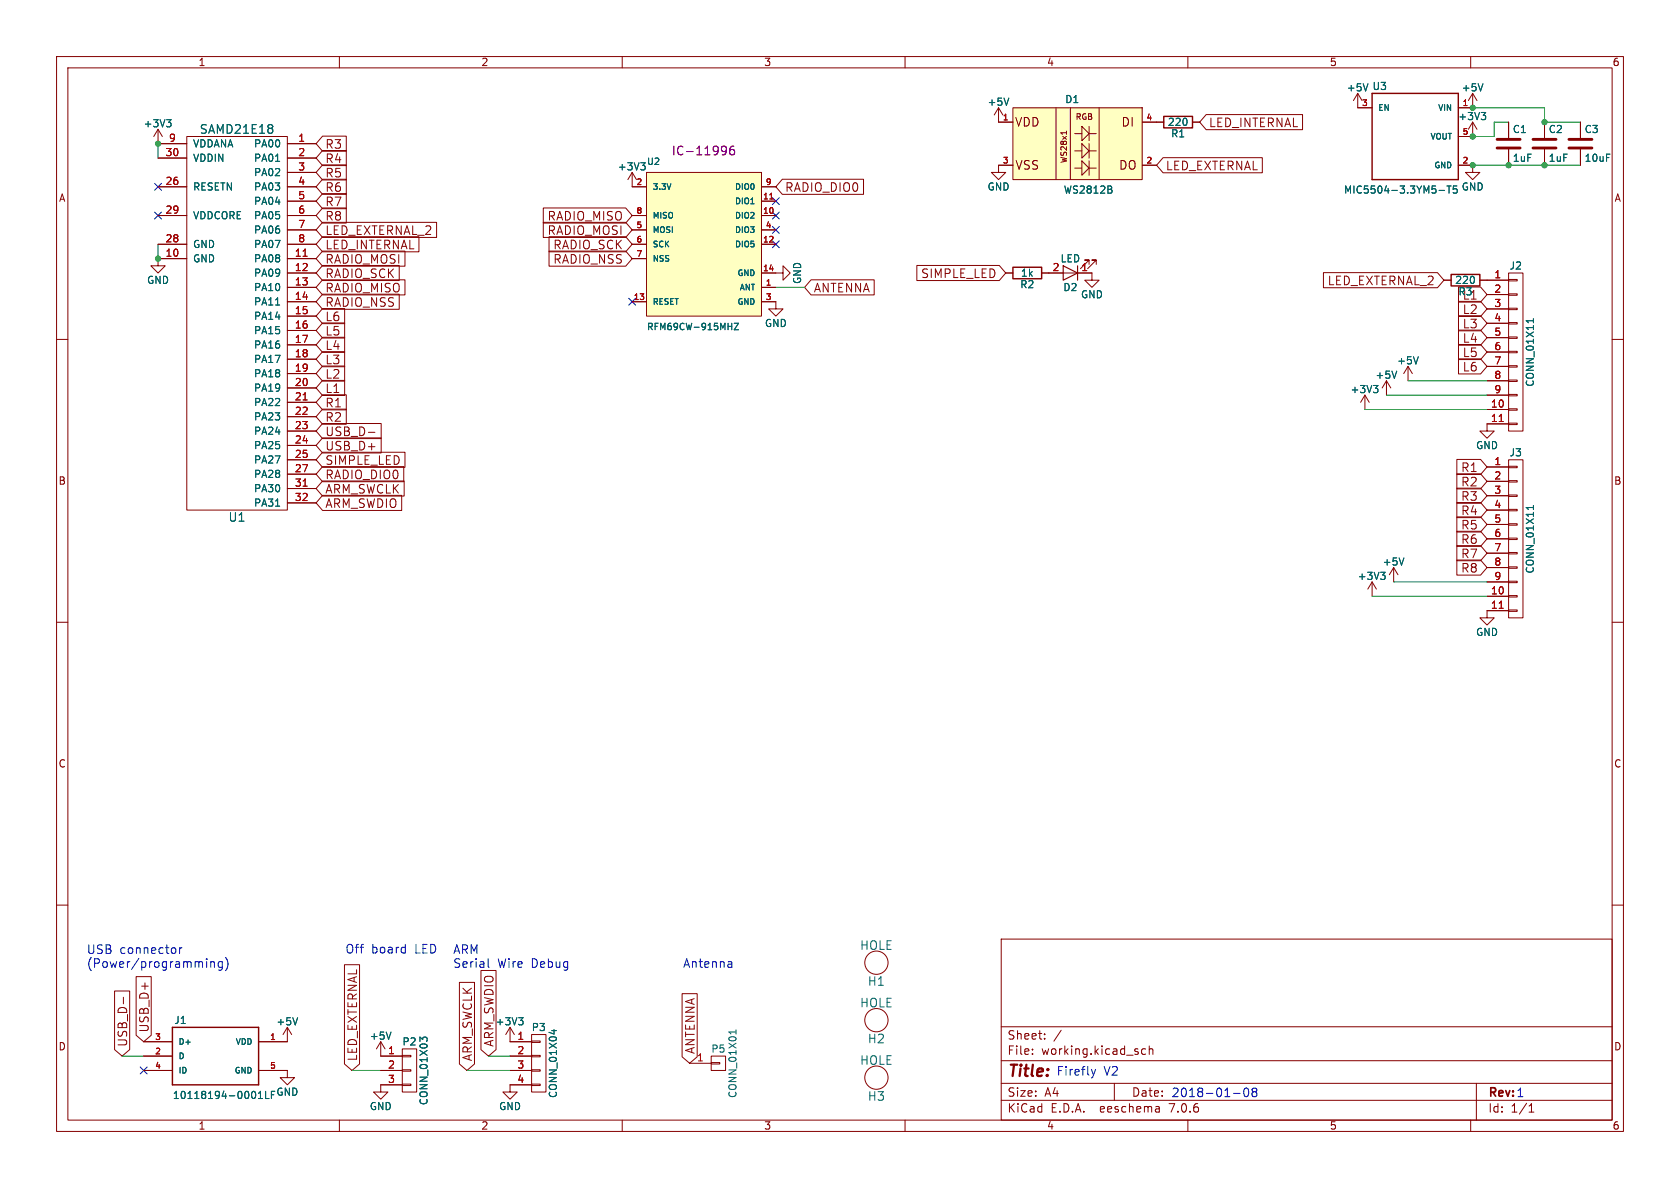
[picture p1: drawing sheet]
<svg xmlns="http://www.w3.org/2000/svg" width="297mm" height="210mm" viewBox="0 0 297 210" stroke-linecap="round" stroke-linejoin="round" font-family="sans-serif">
<g fill="none" stroke="#840000" stroke-width=".18">
<path d="M10 10h277v190h-277zM12 12h273v186h-273zM60 10v2M110 10v2M160 10v2M210 10v2M240 19.1h2.6M260 10v2M260.3 16.5v2.6h-2.5M260.3 16.5l-.7 1.3M260.3 16.5l.8 1.3M27.9 22.9l-.7 1.2"/>
<path d="M27.9 22.9v2.5h5.1M27.9 22.9l.8 1.2M27.9 27.9h5.1M27.9 33h5.1M27.9 38.1h5.1M33 24.1h17.8v66.1h-17.8zM50.8 25.4h5.1M50.8 27.9h5.1M50.8 33h5.1M50.8 38.1h5.1M50.8 30.5h5.1M50.8 35.6h5.1"/>
<path d="M111.8 30.5l-.8 1.3M111.8 30.5v2.5M111.8 30.5l.7 1.3M204.5 21.6h1.2M210.8 21.6h1.3M257.8 29.2h2.5v1.3h1.3l-1.3 1.3-1.2-1.3h1.2M260.3 21.6l-.7 1.3M260.3 21.6v2.5h-2.5M260.3 21.6l.8 1.3M266.7 21.6v2.8M266.7 26.4v2.8M273 21.6v2.8"/>
<path d="M273 26.4v2.8M279.4 21.6v2.8M279.4 26.4v2.8M10 60h2M27.9 43.2h5.1M33 45.7h-5.1v1.3h1.3l-1.3 1.3-1.2-1.3h1.2M50.8 45.7h5.1M50.8 48.3h5.1M50.8 50.8h5.1M50.8 53.3h5.1M50.8 55.9h5.1M50.8 58.4h5.1"/>
<path d="M50.8 43.2h5.1M50.8 40.6h5.1M137.2 48.3h1.2v-1.3l1.3 1.3-1.3 1.2v-1.2M137.2 53.3v1.3h1.2l-1.2 1.3-1.3-1.3h1.3M255.3 49.5h1.2M261.6 49.5h5.1M262.9 52.1h3.8M262.9 54.6h3.8M262.9 57.2h3.8M262.9 59.7h3.8M266.7 59.6h1.5v.2h-1.5zM266.7 57h1.5v.3h-1.5z"/>
<path d="M266.7 54.5h1.5v.2h-1.5zM266.7 51.9h1.5v.3h-1.5zM266.7 49.4h1.5v.3h-1.5zM266.7 48.3h2.5v27.9h-2.5zM285 60h2M50.8 61h5.1M50.8 63.5h5.1M50.8 66h5.1M50.8 68.6h5.1M50.8 71.1h5.1M50.8 73.7h5.1M50.8 76.2h5.1"/>
<path d="M50.8 78.7h5.1M241.3 69.9l-.8 1.2M241.3 69.9v2.5M241.3 69.9l.8 1.2M245.1 67.3l-.8 1.3M245.1 67.3v2.6M245.1 67.3l.8 1.3M248.9 64.8l-.7 1.2M248.9 64.8v2.5M248.9 64.8l.8 1.2M262.9 72.4h3.8M262.9 74.9h3.8"/>
<path d="M262.9 62.2h3.8M262.9 64.8h3.8M262.9 67.3h3.8M262.9 69.9h3.8M266.7 74.8h1.5v.3h-1.5zM266.7 72.3h1.5v.2h-1.5zM266.7 69.7h1.5v.3h-1.5zM266.7 67.2h1.5v.2h-1.5zM266.7 64.6h1.5v.3h-1.5zM266.7 62.1h1.5v.3h-1.5zM50.8 81.3h5.1M50.8 83.8h5.1"/>
<path d="M50.8 86.4h5.1M50.8 88.9h5.1M10 110h2M242.6 102.9l-.8 1.2M242.6 102.9v2.5M242.6 102.9l.7 1.2M285 110h2M10 160h2M285 160h2M177 166h108v32h-108zM25.4 184.2h5.1M25.4 186.7h5.1"/>
<path d="M25.4 189.2h5.1M45.7 189.2h5.1M50.8 181.6l-.8 1.3M50.8 181.6v2.6h-5.1M50.8 181.6l.8 1.3M60 198v2M67.3 186.7h3.8M67.3 189.2h3.8M67.3 191.8h3.8M71.1 191.6h1.5v.3h-1.5zM71.1 189.1h1.5v.3h-1.5zM71.1 186.6h1.5v.2h-1.5z"/>
<path d="M71.1 185.4h2.6v7.6h-2.6zM90.2 181.6v2.6h3.8M90.2 186.7h3.8M90.2 189.2h3.8M90.2 191.8h3.8M90.2 181.6l-.8 1.3M90.2 181.6l.7 1.3M94 191.6h1.5v.3h-1.5zM94 189.1h1.5v.3h-1.5zM94 186.6h1.5v.2h-1.5zM94 184h1.5v.3h-1.5zM94 182.9h2.5v10.1h-2.5z"/>
<path d="M110 198v2M121.9 188h3.8M125.7 187.8h1.6v.3h-1.6zM125.7 186.7h2.6v2.5h-2.6zM160 198v2M177 194.5h108M177 191.5h108M177 187.5h108M177 181.5h108M182.5 186.3v.1M182.5 185.5v.1M184.7 183.6v.1"/>
<path d="M184.7 182.8v.1M187.6 182.1l-1.3 2M197 191.5v3M202.5 185.5l-.4-.1-.3 .3v.4l.2 .2h.5M203.2 185.5l.2-.1 .3 .1 .1 .9M203.2 184.9v1.5M204.9 195.7l.1 .9M205 196.5l-.2 .1M205 196h-.2M210 198v2M260 198v2M261 191.5v6.5"/>
<path d="M270.3 196.6h.9M270.3 195.5l.4-.4v1.5"/>
</g>
<g fill="none" stroke="#006464" stroke-width=".18">
<path d="M261.9 19.9h.7l-.4 .5M262.2 14.8l-.5 1.3M29.5 21.2h.7l-.4 .4M30 21.6l.2 .3v.3l-.2 .2M48.2 22.2v.3M48.2 22.8v.6M48.7 28.5h.7M113.3 28.8h.8l-.5 .5M113.8 29.3h.1M114 29.9l-.2 .1M254.4 33.7h1M255.8 32.9h.7"/>
<path d="M256.2 32.9v1.2M257.6 32.9h-.6l-.1 .6 .2-.1h.4l.1 .2v.4l-.2 .1-.5-.1M262.4 20.4l.2 .2v.3l-.2 .3M48.7 53.9h.7M271.1 56.3v.8M271.1 56.7h-1.3l.3 .2M242.8 68.1h.8l-.4 .5M243.4 68.6l.2 .3v.3l-.2 .2M246.9 65.6l-.4 1.3M250.7 63.1l-.4 1.2M48.7 89.5h.7M244.1 101.2h.8l-.5 .4"/>
<path d="M244.6 101.6l.3 .3v.3l-.3 .2M52.6 179.9l-.4 1.3M91.7 179.9h.8l-.5 .5M45.7 194.2h.7M45.7 193.3l.3-.4v1.3M47 192.9v1.3h.6M48 193.5h.4M48.6 192.9h-.6v1.3M75.5 183.9v-.3l-.2-.3-.5 .1-.1 .4-.5-.5v.8M92.2 180.4l.3 .2v.3l-.3 .3M97.5 182.2h.9M97.9 182v.8"/>
<path d="M130.1 182.1v.7M130.1 182.4h-1.3l.4 .3"/>
</g>
<path d="M264.7 26.2h4M264.7 24.6h4M271 26.2h4.1M271 24.6h4.1M277.4 26.2h4M277.4 24.6h4" fill="none" stroke="#840000" stroke-width=".51"/>
<path d="M53.6 45.3h.7M53.6 70.7h.7M265 74.5h.8M53.6 85.9h.7" fill="none" stroke="#a90000" stroke-width=".18"/>
<path d="M242.6 16.5h15.2v15.3h-15.2zM205.7 20.6h5.1v2h-5.1zM256.5 48.5h5.1v2h-5.1zM30.5 181.6h15.2v10.2h-15.2z" fill="none" stroke="#840000" stroke-width=".25"/>
<path d="M114.3 30.5h20.3v25.4h-20.3z" fill="#ffffc2"/>
<g fill="none" stroke="#840000" stroke-width=".18">
<path d="M111.8 38.1h2.5M111.8 33h2.5M114.3 30.5h20.3v25.4h-20.3zM134.6 38.1h2.6M134.6 35.6h2.6M134.6 33h2.6M111.8 43.2h2.5M111.8 53.3h2.5M111.8 40.6h2.5M111.8 45.7h2.5M134.6 50.8h2.6M134.6 43.2h2.6"/>
<path d="M134.6 53.3h2.6M134.6 48.3h2.6M134.6 40.6h2.6M246.4 100.3l-.8 1.3M246.4 100.3v2.6M246.4 100.3l.7 1.3M50.8 189.2v1.3h1.3l-1.3 1.3-1.3-1.3h1.3M67.3 191.8v1.2h1.3l-1.3 1.3-1.3-1.3h1.3M67.3 184.2l-.8 1.2M67.3 184.2v2.5M67.3 184.2l.8 1.2M90.2 191.8v1.2h1.2l-1.2 1.3-1.3-1.3h1.3"/>
</g>
<path d="M136.1 35.2h.6" fill="none" stroke="#a90000" stroke-width=".18"/>
<path d="M128.7 57.7h.7M129.4 57.1v1.2M129.8 57.1h.8l-.8 1.2h.8M248.2 98.6l-.4 1.3M69.1 182.4l-.4 1.3" fill="none" stroke="#006464" stroke-width=".18"/>
<path d="M127.8 25.8l.5 .2a1.01 1.01 0 0 1-.3 1.4M128.4 26.5l-.3 .3h-.3M129.7 25.8a.6 .6 0 0 0-.7 .7v.6l.1 .2 .5 .1 .2-.2 .1-.5-.2-.2-.4-.1-.3 .3" fill="none" stroke="#840084" stroke-width=".18"/>
<g fill="#ffffc2">
<path d="M191.3 28.4l1.2 1.3-1.2 1.3z"/>
<path d="M191.3 25.4l1.2 1.3-1.2 1.2z"/>
<path d="M191.3 22.4l1.2 1.2-1.2 1.3z"/>
<path d="M179.1 19.1h22.8v12.7h-22.8z"/>
</g>
<g fill="none" stroke="#840000" stroke-width=".18">
<path d="M176.5 19.1v2.5h2.6M176.5 19.1l-.7 1.2M176.5 19.1l.8 1.2M179.1 19.1h22.8v12.7h-22.8zM186.7 19.1v12.7M189.2 19.1v12.7M194.3 19.1v12.7M240 16.5l-.7 1.3M240 16.5v2.6h2.6M240 16.5l.8 1.3M257.8 19.1h2.5M27.9 25.4h5.1"/>
<path d="M27.9 27.9h5.1M27.9 33h5.1M27.9 38.1h5.1M50.8 25.4h5.1M50.8 27.9h5.1M50.8 33h5.1M50.8 38.1h5.1M50.8 30.5h5.1M50.8 35.6h5.1M57 31.7h4.2v2.7h-4.2l-1.1-1.4zM57 29.1h4.2v2.7h-4.2l-1.1-1.3zM57 34.2h4.2v2.7h-4.2l-1.1-1.3z"/>
<path d="M57 39.3h20.2v2.7h-20.2l-1.1-1.4zM57 36.8h4.2v2.6h-4.2l-1.1-1.3zM57 26.6h4.2v2.7h-4.2l-1.1-1.4zM57 24.1h4.2v2.6h-4.2l-1.1-1.3zM96 39.3h14.6l1.2 1.3-1.2 1.4h-14.6zM96 36.8h14.6l1.2 1.3-1.2 1.3h-14.6zM111.8 33h2.5M111.8 38.1h2.5M134.6 33h2.6M134.6 38.1h2.6M134.6 35.6h2.6M138.3 31.7h14.4v2.7h-14.4l-1.1-1.4z"/>
<path d="M179.1 29.2h-2.6v1.3h1.3l-1.3 1.3-1.2-1.3h1.2M188.5 23.2v.6M190 29.7h1.3M190 26.7h1.3M190 23.6h1.3M191.3 28.4l1.2 1.3-1.2 1.3zM191.3 25.4l1.2 1.3-1.2 1.2zM191.3 22.4l1.2 1.2-1.2 1.3zM192.5 29.7h1.3M192.5 26.7h1.3M192.5 23.6h1.3M192.5 22.4v2.5"/>
<path d="M192.5 25.4v2.5M192.5 28.4v2.6M201.9 21.6h3.8M201.9 29.2h2.6M205.6 27.9h17.6v2.6h-17.6l-1.1-1.3zM210.8 21.6h1.3M213.2 20.3h17.1v2.6h-17.1l-1.1-1.3zM257.8 29.2h2.5M257.8 24.1h2.5M266.7 21.6v2.8M266.7 26.4v2.8M273 21.6v2.8"/>
<path d="M273 26.4v2.8M279.4 21.6v2.8M279.4 26.4v2.8M27.9 45.7h5.1M27.9 43.2h5.1M50.8 48.3h5.1M50.8 45.7h5.1M50.8 50.8h5.1M50.8 53.3h5.1M50.8 55.9h5.1M50.8 58.4h5.1M50.8 43.2h5.1"/>
<path d="M50.8 40.6h5.1M57 52h13.6v2.7h-13.6l-1.1-1.4zM57 49.5h14.6v2.6h-14.6l-1.1-1.3zM57 46.9h13.6v2.7h-13.6l-1.1-1.3zM57 44.4h14.6v2.7h-14.6l-1.1-1.4zM57 54.5h3.9v2.7h-3.9l-1.1-1.3zM57 57.1h3.9v2.7h-3.9l-1.1-1.4zM57 59.6h3.9v2.7h-3.9l-1.1-1.3zM57 41.8h17.1v2.7h-17.1l-1.1-1.3zM97.1 41.8h13.5l1.2 1.4-1.2 1.3h-13.5zM97.1 44.4h13.5l1.2 1.3-1.2 1.4h-13.5zM111.8 45.7h2.5"/>
<path d="M111.8 53.3h2.5M111.8 43.2h2.5M111.8 40.6h2.5M134.6 48.3h2.6M134.6 50.8h2.6M134.6 53.3h2.6M134.6 43.2h2.6M134.6 40.6h2.6M143.4 49.5h11.1v2.6h-11.1l-1.2-1.3zM162.1 46.9h14.6l1.1 1.4-1.1 1.3h-14.6zM177.8 48.3h1.3M184.1 48.3h8.9v1.2h1.3l-1.3 1.3-1.2-1.3h1.2"/>
<path d="M192.5 46.7v-.7h-.7h.7l-1.5 1.5M193.8 46.7v-.7h-.8h.8l-1.5 1.5M234 48.2h20.1l1.2 1.3-1.2 1.4h-20.1zM255.3 49.5h1.2M257.8 53.3h3.9l1.2 1.3-1.2 1.3h-3.9zM257.8 58.4h3.9l1.2 1.3-1.2 1.3h-3.9zM257.8 55.8h3.9l1.2 1.4-1.2 1.3h-3.9zM257.8 50.7h3.9l1.2 1.4-1.2 1.3h-3.9zM261.6 49.5h5.1M262.9 52.1h3.8M262.9 54.6h3.8M262.9 57.2h3.8"/>
<path d="M262.9 59.7h3.8M50.8 61h5.1M50.8 63.5h5.1M50.8 66h5.1M50.8 68.6h5.1M50.8 71.1h5.1M50.8 73.7h5.1M50.8 76.2h5.1M50.8 78.7h5.1M57 62.2h3.9v2.6h-3.9l-1.1-1.3zM57 64.7h3.9v2.7h-3.9l-1.1-1.4zM57 67.2h3.9v2.7h-3.9l-1.1-1.3z"/>
<path d="M57 69.8h4.2v2.7h-4.2l-1.1-1.4zM57 72.3h4.2v2.7h-4.2l-1.1-1.3zM57 79.9h14.6v2.7h-14.6l-1.1-1.3zM57 74.9h10.4v2.6h-10.4l-1.1-1.3zM57 77.4h10.4v2.7h-10.4l-1.1-1.4zM65.1 76.4h1.2M257.8 60.9h3.9l1.2 1.3-1.2 1.4h-3.9zM257.8 63.4h3.9l1.2 1.4-1.2 1.3h-3.9zM262.9 72.4h3.8M262.9 62.2h3.8M262.9 64.8h3.8M262.9 67.3h3.8"/>
<path d="M262.9 69.9h3.8M266.7 74.9h-3.8v1.3h1.3l-1.3 1.3-1.3-1.3h1.3M50.8 81.3h5.1M50.8 83.8h5.1M50.8 86.4h5.1M50.8 88.9h5.1M57 85h14.5v2.7h-14.5l-1.1-1.3zM57 82.5h14.4v2.7h-14.4l-1.1-1.4zM57 87.6h14v2.6h-14l-1.1-1.3zM257.6 96.5h4.1l1.2 1.3-1.2 1.3h-4.1zM257.6 99h4.1l1.2 1.3-1.2 1.4h-4.1zM257.6 83.8h4.1l1.2 1.3-1.2 1.3h-4.1z"/>
<path d="M257.6 88.8h4.1l1.2 1.4-1.2 1.3h-4.1zM257.6 81.2h4.1l1.2 1.4-1.2 1.3h-4.1zM257.6 86.3h4.1l1.2 1.3-1.2 1.4h-4.1zM257.6 91.4h4.1l1.2 1.3-1.2 1.3h-4.1zM257.6 93.9h4.1l1.2 1.4-1.2 1.3h-4.1zM262.9 82.6h3.8M262.9 85.1h3.8M262.9 87.6h3.8M262.9 90.2h3.8M262.9 92.7h3.8M262.9 95.3h3.8M262.9 97.8h3.8"/>
<path d="M266.7 97.7h1.5v.2h-1.5zM266.7 95.1h1.5v.3h-1.5zM266.7 92.6h1.5v.2h-1.5zM266.7 90h1.5v.3h-1.5zM266.7 87.5h1.5v.3h-1.5zM266.7 85h1.5v.2h-1.5zM266.7 82.4h1.5v.3h-1.5zM266.7 81.3h2.5v27.9h-2.5zM262.9 105.4h3.8M262.9 100.3h3.8M262.9 102.9h3.8M266.7 107.8h1.5v.3h-1.5z"/>
<path d="M266.7 105.3h1.5v.2h-1.5zM266.7 102.7h1.5v.3h-1.5zM266.7 100.2h1.5v.3h-1.5zM266.7 108h-3.8v1.2h1.3l-1.3 1.3-1.3-1.3h1.3M20.3 175.2h2.6v10.3l-1.3 1.2-1.3-1.2zM21.8 176.3v1.1M24.1 172.6h2.6v10.4l-1.3 1.2-1.3-1.2zM60.9 170.5h2.7v17.6l-1.4 1.1-1.3-1.1zM81.2 173.7h2.7v14.4l-1.4 1.1-1.3-1.1zM85 171.6h2.7v13.9l-1.3 1.2-1.4-1.2zM120.6 175.7h2.7v11.1l-1.4 1.2-1.3-1.2zM25.4 186.7h5.1"/>
<path d="M25.4 189.2h5.1M25.4 184.2h5.1M45.7 189.2h5.1M45.7 184.2h5.1M67.3 186.7h3.8M67.3 189.2h3.8M67.3 191.8h3.8M90.2 186.7h3.8M90.2 189.2h3.8M90.2 191.8h3.8M90.2 184.2h3.8"/>
<circle cx="154.9" cy="170.2" r="2.06"/>
<circle cx="154.9" cy="180.3" r="2.06"/>
<circle cx="154.9" cy="190.5" r="2.06"/>
</g>
<g fill="none" stroke="#006464" stroke-width=".18">
<path d="M178.3 17.3l-.4 1.3M241.8 14.8l-.4 1.3M261.9 19.9h.7l-.4 .5M262.2 14.8l-.5 1.3M29.5 21.2h.7l-.4 .4M30 21.6l.2 .3v.3l-.2 .2M48.2 22.2v.3M48.2 22.8v.6M48.7 28.5h.7M113.3 28.8h.8l-.5 .5M113.8 29.3h.1M114 29.9l-.2 .1"/>
<path d="M196.5 33.5l.1 .2-.1 .4M196.5 33v.4M254.4 33.7h1M255.8 32.9h.7M256.2 32.9v1.2M257.6 32.9h-.6l-.1 .6 .2-.1h.4l.1 .2v.4l-.2 .1-.5-.1M262.4 20.4l.2 .2v.3l-.2 .3M48.7 53.9h.7M128.7 57.7h.7M129.4 57.1v1.2M129.8 57.1h.8l-.8 1.2h.8M271.1 56.3v.8"/>
<path d="M271.1 56.7h-1.3l.3 .2M242.8 68.1h.8l-.4 .5M243.4 68.6l.2 .3v.3l-.2 .2M246.9 65.6l-.4 1.3M250.7 63.1l-.4 1.2M48.7 89.5h.7M248.2 98.6l-.4 1.3M271.1 89.4v.7M271.1 89.7h-1.3l.3 .3M244.1 101.2h.8l-.5 .4M244.6 101.6l.3 .3v.3l-.3 .2M52.6 179.9l-.4 1.3"/>
<path d="M91.7 179.9h.8l-.5 .5M45.7 194.2h.7M45.7 193.3l.3-.4v1.3M47 192.9v1.3h.6M48 193.5h.4M48.6 192.9h-.6v1.3M69.1 182.4l-.4 1.3M75.5 183.9v-.3l-.2-.3-.5 .1-.1 .4-.5-.5v.8M92.2 180.4l.3 .2v.3l-.3 .3M97.5 182.2h.9M97.9 182v.8"/>
</g>
<path d="M179.1 47.2h5v2.1h-5z" fill="none" stroke="#840000" stroke-width=".25"/>
<path d="M188 47l2.5 1.3-2.5 1.2zM190.5 47v2.5" fill="none" stroke="#840000" stroke-width=".2"/>
<path d="M136.1 35.2h.6M53.6 45.3h.7M53.6 70.7h.7M265 74.5h.8M53.6 85.9h.7M265 107.5h.8" fill="none" stroke="#a90000" stroke-width=".18"/>
<g fill="none" stroke="#0000c2" stroke-width=".18">
<path d="M31.7 167.5v1.1M32.2 167.5l-.3 .1-.2 .2M36.5 169.5v.1M36.5 170v1M37.3 170v1M37.3 170.1l.2-.1 .3 .1 .1 .9M39.3 170.1l-.4-.1-.3 .3v.4l.1 .2h.6M39.3 170v1.2l-.3 .3-.4-.1M39.9 169.3a1.75 1.75 0 0 1 0 2.3M86.3 169.5v1.3l.2 .2M129.2 170l.2 .2v.8M129.4 170.9l-.2 .1"/>
<path d="M129.4 170.4h-.2M193 189l.3 1.1M193.3 190.1l-.1 .3M193.7 189l-.4 1.1M218.1 193.3h1.1M220 192.5l.2-.2a.83 .83 0 0 1 .6 .7 .83 .83 0 0 1-.3 .8l-.1 .1a.82 .82 0 0 1-.4-1.4zM221.6 193l-.3-.3 .3-.4h.3l.3 .3-.3 .4M221.6 193l-.3 .3v.3l.3 .3 .5-.1 .1-.2-.1-.5-.2-.1M221.6 193h.3"/>
</g>
<g fill="none" stroke="#009600" stroke-width=".18">
<path d="M260.3 19.1h12.7v2.5h6.4M27.9 25.4v2.5M260.3 29.2h19.1M266.7 21.6h-2.5v2.5h-3.9M27.9 43.2v2.5M137.2 50.8h5M241.3 72.4h21.6M245.1 69.9h17.8M248.9 67.3h14M242.6 105.4h20.3M246.4 102.9h16.5M21.6 186.7h3.8"/>
<path d="M62.2 189.2h5.1M82.5 189.2h7.7M86.4 186.7h3.8"/>
</g>
<g fill="none" stroke="#000084" stroke-width=".18">
<path d="M27.3 37.5l1.2 1.2M27.3 32.4l1.2 1.2M28.5 37.5l-1.2 1.2M28.5 32.4l-1.2 1.2M136.6 37.5l1.2 1.2M136.6 35l1.2 1.2M137.8 37.5l-1.2 1.2M137.8 35l-1.2 1.2M111.2 52.7l1.2 1.2M112.4 52.7l-1.2 1.2M136.6 40l1.2 1.2M136.6 42.6l1.2 1.2"/>
<path d="M137.8 40l-1.2 1.2M137.8 42.6l-1.2 1.2M24.8 188.6l1.2 1.2M26 188.6l-1.2 1.2"/>
</g>
<path d="M127.8 25.8l.5 .2a1.01 1.01 0 0 1-.3 1.4M128.4 26.5l-.3 .3h-.3M129.7 25.8a.6 .6 0 0 0-.7 .7v.6l.1 .2 .5 .1 .2-.2 .1-.5-.2-.2-.4-.1-.3 .3" fill="none" stroke="#840084" stroke-width=".18"/>
<g fill="#009600" stroke="#009600" stroke-width=".18">
<circle cx="266.7" cy="29.2" r=".46"/>
<circle cx="273" cy="21.6" r=".46"/>
<circle cx="273" cy="29.2" r=".46"/>
<circle cx="27.9" cy="25.4" r=".46"/>
<circle cx="27.9" cy="45.7" r=".46"/>
<circle cx="260.3" cy="29.2" r=".46"/>
<circle cx="260.3" cy="24.1" r=".46"/>
<circle cx="260.3" cy="19.1" r=".46"/>
</g>
<text font-size="2.8" fill="#840000" x="178" y="190.9">Title:</text>
<g font-size="2.1" fill="#006464">
<text x="35.2" y="23.9">SAMD21E18</text>
<text x="40.3" y="92.4">U1</text>
<text x="152" y="168.1">HOLE</text>
<text x="152" y="178.3">HOLE</text>
<text x="153.3" y="174.5">H1</text>
<text x="153.3" y="184.6">H2</text>
<text x="152" y="188.4">HOLE</text>
<text x="153.3" y="194.8">H3</text>
</g>
<g font-size="2.1" fill="#840000">
<text x="179.3" y="22.6">VDD</text>
<text x="198.1" y="22.6">DI</text>
<text x="213.6" y="22.7">LED_INTERNAL</text>
<text x="57.4" y="29">R4</text>
<text x="57.4" y="26.5">R3</text>
<text x="57.4" y="34.1">R6</text>
<text x="57.4" y="31.6">R5</text>
<text x="138.7" y="34.1">RADIO_DIO0</text>
<text x="179.4" y="30.3">VSS</text>
<text x="197.7" y="30.3">DO</text>
<text x="206" y="30.3">LED_EXTERNAL</text>
<text x="57.4" y="36.7">R7</text>
<text x="57.4" y="41.7">LED_EXTERNAL_2</text>
<text x="57.4" y="39.2">R8</text>
<text x="96.7" y="41.7">RADIO_MOSI</text>
<text x="96.7" y="39.2">RADIO_MISO</text>
<text x="57.4" y="46.8">RADIO_MOSI</text>
<text x="57.4" y="44.3">LED_INTERNAL</text>
<text x="97.7" y="44.3">RADIO_SCK</text>
<text x="97.7" y="46.8">RADIO_NSS</text>
<text x="57.4" y="51.9">RADIO_MISO</text>
<text x="57.4" y="49.4">RADIO_SCK</text>
<text x="143.8" y="51.9">ANTENNA</text>
<text x="162.8" y="49.4">SIMPLE_LED</text>
<text x="234.7" y="50.6">LED_EXTERNAL_2</text>
<text x="258.5" y="53.2">L1</text>
<text x="57.4" y="54.4">RADIO_NSS</text>
<text x="57.4" y="57">L6</text>
<text x="57.4" y="59.5">L5</text>
<text x="258.5" y="55.7">L2</text>
<text x="258.5" y="58.2">L3</text>
<text x="57.4" y="62.1">L4</text>
<text x="57.4" y="64.6">L3</text>
<text x="258.5" y="63.3">L5</text>
<text x="258.5" y="60.8">L4</text>
<text x="258.5" y="65.9">L6</text>
<text x="57.4" y="67.1">L2</text>
<text x="57.4" y="69.7">L1</text>
<text x="57.4" y="72.2">R1</text>
<text x="57.4" y="74.8">R2</text>
<text x="57.4" y="77.3">USB_D-</text>
<text x="57.4" y="82.4">SIMPLE_LED</text>
<text x="57.4" y="79.8">USB_D+</text>
<text x="258.2" y="83.6">R1</text>
<text x="57.4" y="87.5">ARM_SWCLK</text>
<text x="57.4" y="84.9">RADIO_DIO0</text>
<text x="57.4" y="90">ARM_SWDIO</text>
<text x="258.2" y="86.2">R2</text>
<text x="258.2" y="88.7">R3</text>
<text x="258.2" y="91.3">R4</text>
<text x="258.2" y="93.8">R5</text>
<text x="258.2" y="98.9">R7</text>
<text x="258.2" y="101.4">R8</text>
<text x="258.2" y="96.3">R6</text>
<text x="22.7" y="185.2" transform="rotate(-90 22.7 185.2)">USB_D-</text>
<text x="26.5" y="182.6" transform="rotate(-90 26.5 182.6)">USB_D+</text>
<text x="87.5" y="185.2" transform="rotate(-90 87.5 185.2)">ARM_SWDIO</text>
<text x="178" y="184">Sheet:</text>
<text x="63.3" y="187.7" transform="rotate(-90 63.3 187.7)">LED_EXTERNAL</text>
<text x="83.6" y="187.7" transform="rotate(-90 83.6 187.7)">ARM_SWCLK</text>
<text x="123" y="186.4" transform="rotate(-90 123 186.4)">ANTENNA</text>
<text x="178" y="186.7">File:</text>
<text x="184.1" y="186.7">working.kicad_sch</text>
<text x="178" y="196.9">KiCad</text>
<text x="178" y="194.1">Size:</text>
<text x="184.7" y="194.1">A4</text>
<text x="185.7" y="196.9">E.D.A.</text>
<text x="194.6" y="196.9">eeschema</text>
<text x="200" y="194.1">Date:</text>
<text x="207" y="196.9">7.0.6</text>
<text x="263" y="196.9">Id:</text>
<text x="267.1" y="196.9">1/1</text>
</g>
<text font-size="2.1" fill="#840084" x="118.7" y="27.7">IC-11996</text>
<g font-size="2.1" fill="#0000c2">
<text x="15.2" y="168.7">USB</text>
<text x="15.2" y="171.2">(Power/programming)</text>
<text x="21.1" y="168.7">connector</text>
<text x="61" y="168.7">Off</text>
<text x="65.6" y="168.7">board</text>
<text x="73.4" y="168.7">LED</text>
<text x="80" y="168.7">ARM</text>
<text x="80" y="171.2">Serial</text>
<text x="87.9" y="171.2">Wire</text>
<text x="94" y="171.2">Debug</text>
<text x="120.6" y="171.2">Antenna</text>
<text x="186.7" y="190.2">Firefly</text>
<text x="195.1" y="190.2">V2</text>
<text x="207" y="194.1">2018-01-08</text>
<text x="263" y="194.3">Rev: 1</text>
</g>
<g font-size="1.8" fill="#840000">
<text x="35" y="11.9">1</text>
<text x="85" y="11.9">2</text>
<text x="135" y="11.9">3</text>
<text x="185" y="11.9">4</text>
<text x="235" y="11.9">5</text>
<text x="285" y="11.9">6</text>
<text x="10.3" y="35.9">A</text>
<text x="285.3" y="35.9">A</text>
<text x="10.3" y="85.9">B</text>
<text x="285.3" y="85.9">B</text>
<text x="10.3" y="135.9">C</text>
<text x="285.3" y="135.9">C</text>
<text x="10.3" y="185.9">D</text>
<text x="285.3" y="185.9">D</text>
<text x="35" y="199.9">1</text>
<text x="85" y="199.9">2</text>
<text x="135" y="199.9">3</text>
<text x="185" y="199.9">4</text>
<text x="235" y="199.9">5</text>
<text x="285" y="199.9">6</text>
</g>
<g font-size="1.8" fill="#006464">
<text x="238" y="16.4">+5V</text>
<text x="242.6" y="16.1">U3</text>
<text x="258.3" y="16.4">+5V</text>
<text x="25.3" y="22.7">+3V3</text>
<text x="174.5" y="18.9">+5V</text>
<text x="188.2" y="18.4">D1</text>
<text x="206.4" y="22.5">220</text>
<text x="257.7" y="21.4">+3V3</text>
<text x="267.3" y="23.7">C1</text>
<text x="273.7" y="23.7">C2</text>
<text x="280" y="23.7">C3</text>
<text x="34" y="28.8">VDDIN</text>
<text x="34" y="26.3">VDDANA</text>
<text x="44.8" y="26.3">PA00</text>
<text x="44.8" y="28.8">PA01</text>
<text x="206.9" y="24.5">R1</text>
<text x="267.3" y="28.8">1uF</text>
<text x="273.7" y="28.8">1uF</text>
<text x="280" y="28.8">10uF</text>
<text x="34" y="33.9">RESETN</text>
<text x="44.8" y="31.3">PA02</text>
<text x="44.8" y="33.9">PA03</text>
<text x="109.1" y="30.3">+3V3</text>
<text x="174.5" y="33.9">GND</text>
<text x="188" y="34.4">WS2812B</text>
<text x="237.5" y="34.4">MIC5504-3.3YM5-T5</text>
<text x="258.3" y="33.9">GND</text>
<text x="34" y="39">VDDCORE</text>
<text x="44.8" y="36.4">PA04</text>
<text x="44.8" y="39">PA05</text>
<text x="44.8" y="41.5">PA06</text>
<text x="34" y="46.6">GND</text>
<text x="34" y="44">GND</text>
<text x="44.8" y="46.6">PA08</text>
<text x="44.8" y="44">PA07</text>
<text x="187.4" y="46.6">LED</text>
<text x="266.8" y="47.9">J2</text>
<text x="25.9" y="50.4">GND</text>
<text x="44.8" y="49.1">PA09</text>
<text x="44.8" y="51.7">PA10</text>
<text x="141.8" y="50.3" transform="rotate(-90 141.8 50.3)">GND</text>
<text x="180.3" y="51.2">R2</text>
<text x="180.4" y="49.1">1k</text>
<text x="187.9" y="51.7">D2</text>
<text x="191" y="52.9">GND</text>
<text x="257.2" y="50.4">220</text>
<text x="257.7" y="52.4">R3</text>
<text x="44.8" y="54.2">PA11</text>
<text x="44.8" y="56.7">PA14</text>
<text x="44.8" y="59.3">PA15</text>
<text x="135.1" y="58">GND</text>
<text x="44.8" y="61.8">PA16</text>
<text x="44.8" y="64.4">PA17</text>
<text x="246.9" y="64.6">+5V</text>
<text x="44.8" y="66.9">PA18</text>
<text x="44.8" y="69.4">PA19</text>
<text x="44.8" y="72">PA22</text>
<text x="238.7" y="69.7">+3V3</text>
<text x="243.1" y="67.2">+5V</text>
<text x="271.4" y="68.5" transform="rotate(-90 271.4 68.5)">CONN_01X11</text>
<text x="44.8" y="74.5">PA23</text>
<text x="44.8" y="77.1">PA24</text>
<text x="44.8" y="79.6">PA25</text>
<text x="44.8" y="82.1">PA27</text>
<text x="260.9" y="79.6">GND</text>
<text x="266.8" y="80.9">J3</text>
<text x="44.8" y="84.7">PA28</text>
<text x="44.8" y="87.2">PA30</text>
<text x="44.8" y="89.8">PA31</text>
<text x="244.3" y="100.2">+5V</text>
<text x="271.4" y="101.5" transform="rotate(-90 271.4 101.5)">CONN_01X11</text>
<text x="239.9" y="102.7">+3V3</text>
<text x="260.9" y="112.6">GND</text>
<text x="30.7" y="181.2">J1</text>
<text x="48.8" y="181.5">+5V</text>
<text x="65.3" y="184">+5V</text>
<text x="71" y="185">P2</text>
<text x="87.5" y="181.5">+3V3</text>
<text x="93.9" y="182.5">P3</text>
<text x="125.7" y="186.3">P5</text>
<text x="30.5" y="194.5">10118194-0001LF</text>
<text x="48.8" y="193.9">GND</text>
<text x="65.3" y="196.4">GND</text>
<text x="75.8" y="195.5" transform="rotate(-90 75.8 195.5)">CONN_01X03</text>
<text x="88.1" y="196.4">GND</text>
<text x="98.7" y="194.2" transform="rotate(-90 98.7 194.2)">CONN_01X04</text>
<text x="130.4" y="194.2" transform="rotate(-90 130.4 194.2)">CONN_01X01</text>
</g>
<g font-size="1.8" fill="#a90000">
<text x="29.2" y="27.7">30</text>
<text x="29.8" y="25.1">9</text>
<text x="52.6" y="25.1">1</text>
<text x="52.6" y="27.7">2</text>
<text x="29.2" y="32.8">26</text>
<text x="52.6" y="30.2">3</text>
<text x="52.6" y="32.8">4</text>
<text x="52.6" y="35.3">5</text>
<text x="29.2" y="37.8">29</text>
<text x="52.6" y="37.8">6</text>
<text x="52.6" y="40.4">7</text>
<text x="29.2" y="45.5">10</text>
<text x="29.2" y="42.9">28</text>
<text x="52" y="45.5">11</text>
<text x="52.6" y="42.9">8</text>
<text x="52" y="48">12</text>
<text x="52" y="50.5">13</text>
<text x="52" y="53.1">14</text>
<text x="186" y="48">2</text>
<text x="191.1" y="48">1</text>
<text x="264.1" y="49.3">1</text>
<text x="264.1" y="51.8">2</text>
<text x="52" y="55.6">15</text>
<text x="52" y="58.2">16</text>
<text x="264.1" y="54.4">3</text>
<text x="264.1" y="56.9">4</text>
<text x="264.1" y="59.4">5</text>
<text x="52" y="60.7">17</text>
<text x="52" y="63.2">18</text>
<text x="52" y="65.8">19</text>
<text x="264.1" y="62">6</text>
<text x="264.1" y="64.5">7</text>
<text x="52" y="68.3">20</text>
<text x="52" y="70.9">21</text>
<text x="264.1" y="67.1">8</text>
<text x="264.1" y="69.6">9</text>
<text x="52" y="73.4">22</text>
<text x="52" y="75.9">23</text>
<text x="263.5" y="72.1">10</text>
<text x="263.5" y="74.7">11</text>
<text x="52" y="78.5">24</text>
<text x="52" y="81">25</text>
<text x="52" y="83.6">27</text>
<text x="264.1" y="82.3">1</text>
<text x="52" y="86.1">31</text>
<text x="52" y="88.6">32</text>
<text x="264.1" y="84.8">2</text>
<text x="264.1" y="87.4">3</text>
<text x="264.1" y="89.9">4</text>
<text x="264.1" y="92.5">5</text>
<text x="264.1" y="95">6</text>
<text x="264.1" y="97.5">7</text>
<text x="264.1" y="100.1">8</text>
<text x="263.5" y="105.2">10</text>
<text x="263.5" y="107.7">11</text>
<text x="264.1" y="102.6">9</text>
<text x="91.4" y="183.9">1</text>
<text x="68.5" y="186.4">1</text>
<text x="68.5" y="189">2</text>
<text x="68.5" y="191.5">3</text>
<text x="91.4" y="186.4">2</text>
<text x="91.4" y="189">3</text>
<text x="91.4" y="191.5">4</text>
<text x="123.1" y="187.7">1</text>
</g>
<g font-size="1.6" fill="#006464">
<text x="114.3" y="29.4">U2</text>
<text x="114.3" y="58.6">RFM69CW-915MHZ</text>
</g>
<g font-size="1.4" fill="#a90000">
<text x="177.2" y="21.3">1</text>
<text x="202.6" y="21.3">4</text>
<text x="240.7" y="18.8">3</text>
<text x="258.5" y="18.8">1</text>
<text x="258.5" y="23.9">5</text>
<text x="177.2" y="29">3</text>
<text x="202.6" y="29">2</text>
<text x="258.5" y="29">2</text>
<text x="112.4" y="32.8">2</text>
<text x="134.8" y="35.3">11</text>
<text x="135.3" y="32.8">9</text>
<text x="112.4" y="40.4">5</text>
<text x="112.4" y="37.8">8</text>
<text x="134.8" y="37.8">10</text>
<text x="135.3" y="40.4">4</text>
<text x="112.4" y="42.9">6</text>
<text x="112.4" y="45.5">7</text>
<text x="134.8" y="42.9">12</text>
<text x="111.9" y="53.1">13</text>
<text x="134.8" y="48">14</text>
<text x="135.3" y="50.5">1</text>
<text x="135.3" y="53.1">3</text>
<text x="27.3" y="183.9">3</text>
<text x="47.6" y="183.9">1</text>
<text x="27.3" y="186.4">2</text>
<text x="27.3" y="189">4</text>
<text x="47.6" y="189">5</text>
</g>
<g font-size="1.4" fill="#840000">
<text x="190" y="21.4">RGB</text>
<text x="188.8" y="29" transform="rotate(-90 188.8 29)">WS28x1</text>
</g>
<g font-size="1.4" fill="#006464">
<text x="243.6" y="19.8">EN</text>
<text x="254.1" y="19.8">VIN</text>
<text x="252.8" y="24.9">VOUT</text>
<text x="253.4" y="29.9">GND</text>
<text x="115.3" y="33.8">3.3V</text>
<text x="129.8" y="33.8">DIO0</text>
<text x="115.3" y="41.4">MOSI</text>
<text x="115.3" y="38.8">MISO</text>
<text x="129.8" y="38.8">DIO2</text>
<text x="129.8" y="36.3">DIO1</text>
<text x="129.8" y="41.4">DIO3</text>
<text x="115.3" y="43.9">SCK</text>
<text x="115.3" y="46.5">NSS</text>
<text x="129.8" y="43.9">DIO5</text>
<text x="130.3" y="49">GND</text>
<text x="130.6" y="51.5">ANT</text>
<text x="115.3" y="54.1">RESET</text>
<text x="130.3" y="54.1">GND</text>
<text x="31.5" y="184.9">D+</text>
<text x="41.5" y="184.9">VDD</text>
<text x="31.5" y="187.4">D</text>
<text x="31.5" y="190">ID</text>
<text x="41.4" y="190">GND</text>
</g>
</svg>
